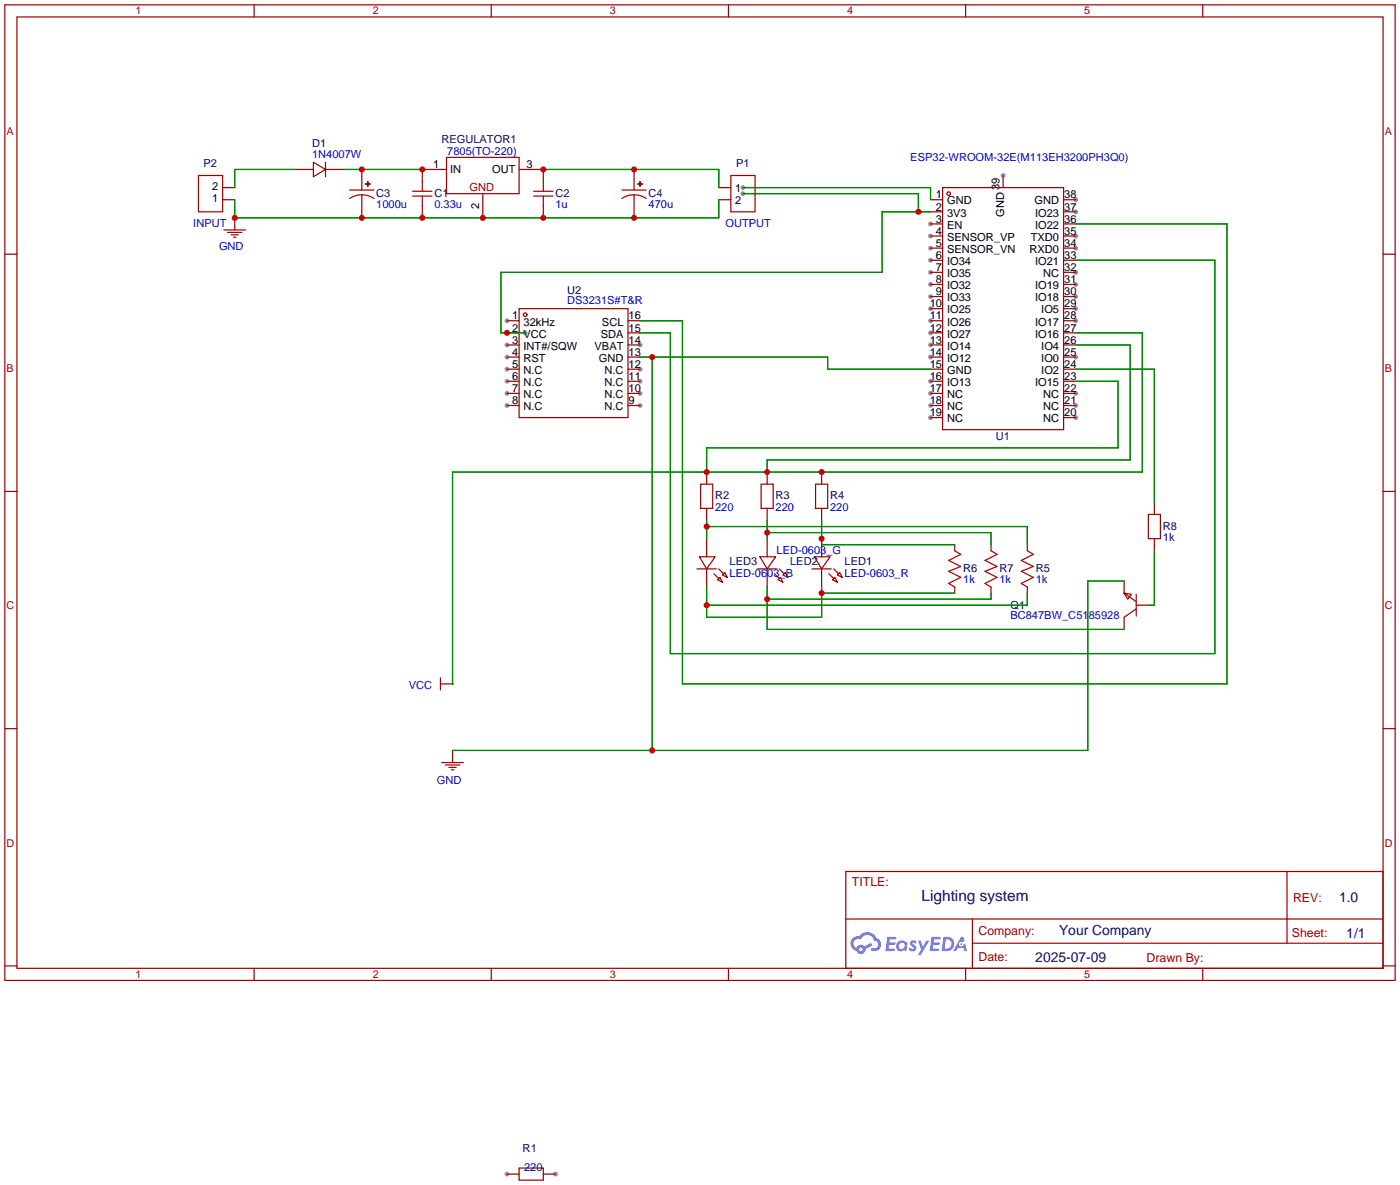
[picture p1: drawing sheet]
<svg xmlns="http://www.w3.org/2000/svg" width="294mm" height="249mm" viewBox="0 0 294 249" stroke-linecap="round" stroke-linejoin="round" font-family="sans-serif">
<g fill="#999">
<circle cx="210.6" cy="36.8" r=".51"/>
<circle cx="225.8" cy="41.9" r=".51"/>
<circle cx="225.8" cy="44.4" r=".51"/>
<circle cx="225.8" cy="49.5" r=".51"/>
<circle cx="225.8" cy="52.1" r=".51"/>
<circle cx="225.8" cy="57.1" r=".51"/>
<circle cx="225.8" cy="59.7" r=".51"/>
<circle cx="225.8" cy="62.2" r=".51"/>
<circle cx="225.8" cy="64.8" r=".51"/>
<circle cx="225.8" cy="67.3" r=".51"/>
<circle cx="225.8" cy="74.9" r=".51"/>
<circle cx="225.8" cy="82.6" r=".51"/>
<circle cx="225.8" cy="85.1" r=".51"/>
<circle cx="225.8" cy="87.6" r=".51"/>
<circle cx="195.3" cy="87.6" r=".51"/>
<circle cx="195.3" cy="85.1" r=".51"/>
<circle cx="195.3" cy="82.6" r=".51"/>
<circle cx="195.3" cy="80" r=".51"/>
<circle cx="195.3" cy="74.9" r=".51"/>
<circle cx="195.3" cy="72.4" r=".51"/>
<circle cx="195.3" cy="69.9" r=".51"/>
<circle cx="195.3" cy="67.3" r=".51"/>
<circle cx="195.3" cy="64.8" r=".51"/>
<circle cx="195.3" cy="62.2" r=".51"/>
<circle cx="195.3" cy="59.7" r=".51"/>
<circle cx="195.3" cy="57.2" r=".51"/>
<circle cx="195.3" cy="54.6" r=".51"/>
<circle cx="195.3" cy="52.1" r=".51"/>
<circle cx="195.3" cy="49.5" r=".51"/>
<circle cx="195.3" cy="47" r=".51"/>
<circle cx="106.4" cy="67.3" r=".51"/>
<circle cx="106.4" cy="72.4" r=".51"/>
<circle cx="106.4" cy="74.9" r=".51"/>
<circle cx="106.4" cy="77.5" r=".51"/>
<circle cx="106.4" cy="80" r=".51"/>
<circle cx="106.4" cy="82.6" r=".51"/>
<circle cx="106.4" cy="85.1" r=".51"/>
<circle cx="134.4" cy="85.1" r=".51"/>
<circle cx="134.4" cy="82.6" r=".51"/>
<circle cx="134.4" cy="80" r=".51"/>
<circle cx="134.4" cy="77.5" r=".51"/>
<circle cx="134.4" cy="72.4" r=".51"/>
<circle cx="116.6" cy="246.4" r=".51"/>
<circle cx="106.4" cy="246.4" r=".51"/>
<circle cx="110.2" cy="69.9" r=".51"/>
<circle cx="156" cy="40.6" r=".51"/>
<circle cx="156" cy="39.4" r=".51"/>
</g>
<g fill="none" stroke="#a10000" stroke-width=".25">
<path d="M1 1h291.9v204.7h-291.9zM3.6 3.6h286.7v199.6h-286.7zM53.3 1v2.6M103.1 1v2.6M152.9 1v2.6M202.7 1v2.6M252.5 1v2.6M1 53.3h2.6M290.3 53.3h2.6M1 103.1h2.6M290.3 103.1h2.6M1 152.9h2.6"/>
<path d="M290.3 152.9h2.6M177.5 182.9h112.8v20.3h-112.8zM177.6 192.8h112.6M204.1 197.9h86.1M204.1 192.8v10.2M270.2 182.9v15M1 202.7h2.6M53.3 203.2v2.5M103.1 203.2v2.5M152.9 203.2v2.5M202.7 203.2v2.5M252.5 203.2v2.5"/>
<path d="M290.3 202.7h2.6"/>
</g>
<g fill="#5487ff">
<path d="M191.2 197.5l.5-.2 .4 .1 .3 .3-.2 .4a.33 .33 0 0 0-.3-.3 .33 .33 0 0 0-.4 .1l.1 .1a.86 .86 0 0 1 .7 .7 .86 .86 0 0 1-.3 .8l-.7 .1-.6-.4 .4-.4 .5 .3 .2-.1v-.2a.88 .88 0 0 1-.6-1.3z"/>
<path d="M192.7 197.4h.6l.4 1.3 .8-1.3h.6l-1.8 3h-.6l.6-1.1z"/>
<path d="M186.3 196.6h1.6l.3 .1-.1 .4h-1.3l-.1 .6h1.1l.2 .3-.3 .3h-1.1l-.1 .8h1.2l.1 .2-.1 .2-1.8 .1z"/>
<path d="M195.6 196.6h1.6l.2 .1v.4h-1.3l-.1 .6h1.1l.2 .3-.3 .3h-1.1l-.1 .8h1.2l.1 .2-.1 .2-1.9 .1z"/>
<path d="M201.7 196.6h.5l.3 .9-.5 .2a.5 .5 0 0 0-.7 .2 .5 .5 0 0 0 .3 .7 .5 .5 0 0 0 .6-.4l.4-.2 .4 1.6h-.6l-.1-.7h-1.2l-.4 .7h-.6z"/>
<path d="M198 196.6l-.4 3h1a1.51 1.51 0 0 0 1.7-1.5 1.51 1.51 0 0 0-1.8-1.5zM198.6 197.1a1.02 1.02 0 0 1 1.1 1.2 1.02 1.02 0 0 1-1.4 .8z"/>
<path d="M188.5 197.6a1.11 1.11 0 0 0-.3 1.6 1.11 1.11 0 0 0 1.6 .2l.5 .2 .2-1.7-.4-.2a1.02 1.02 0 0 0-1.6-.1zM188.6 198.5a.67 .67 0 0 1 1.3 0 .67 .67 0 0 1-1.3 0z"/>
<path d="M179 196.9a1.58 1.58 0 0 0 .8 2.6 1.01 1.01 0 0 0 1.1 .7 1.01 1.01 0 0 0 .8-1.1l1.4-.7-.3-.5-1.3 .7a1.03 1.03 0 0 0-1.7 .3 1 1 0 0 1-.5-1.4 1 1 0 0 1 1.4-.3 1.49 1.49 0 0 1 1.5-1 1.49 1.49 0 0 1 1.4 1.2 .82 .82 0 0 1 .7 1.1 .82 .82 0 0 1-1.2 .5l-.3 .1v.3a1.4 1.4 0 0 0 2-.6 1.4 1.4 0 0 0-.8-1.9 2.19 2.19 0 0 0-3.7-.5l-.8 .1zM180.3 199.2a.4 .4 0 0 1 .8 0 .4 .4 0 0 1-.8 0z"/>
<circle cx="201.8" cy="198.1" r=".19"/>
</g>
<g fill="none" stroke="#a10000" stroke-width=".25">
<path d="M41.7 36.8h5v7.6h-5zM46.7 39.4h2.6M62 35.6h3.8M65.8 34l2.5 1.6-2.5 1.5zM68.3 35.6h3.8M68.3 34v3.1M73.4 39.9h5.1M75.9 35.6v4.3M76.7 38.6h1zM77.2 38.1v1zM93.7 33h15.3v7.6h-15.3zM93.7 35.6h-5.1v4.5"/>
<path d="M109 35.6h5v4.5M130.6 39.9h5M133.1 35.6v4.3M133.9 38.6h1zM134.3 38.1l.1 1zM150.9 39.4h2.5M153.4 36.8h5.1v7.6h-5.1zM197.9 39.4h25.4v50.8h-25.4zM210.6 36.8v2.6M46.7 41.9h2.6M47 48.3h4.6M47.8 48.8h3"/>
<path d="M48.5 49.3h1.5M49 49.8h.5M49.3 45.7h.1M49.3 45.7v2.6M75.9 40.9l-1.5 .2-1 .6M75.9 40.9l1.1 .1 1.5 .7M75.9 40.9v4.8M86.6 41.1h4.1M86.6 40.1h4.1M88.6 41.1v4.6M101.3 40.6v5.1M112 41.1h4.1"/>
<path d="M112 40.1h4.1M114 41.1v4.6M133.1 40.9l-1.6 .2-.9 .6M133.1 40.9l1.1 .1 1.4 .7M133.1 40.9v4.8M150.9 41.9h2.5M195.3 41.9h2.6M195.3 44.4h2.6M195.3 47h2.6M195.3 49.5h2.6M195.3 52.1h2.6M195.3 54.6h2.6"/>
<path d="M195.3 57.2h2.6M195.3 59.7h2.6M223.3 41.9h2.5M223.3 44.4h2.5M223.3 47h2.5M223.3 49.5h2.5M223.3 52.1h2.5M223.3 54.6h2.5M223.3 57.2h2.5M223.3 59.7h2.5M106.4 67.3h2.6M106.4 69.8h2.6"/>
<path d="M106.4 72.4h2.6M106.4 74.9h2.6M106.4 77.5h2.6M109 64.8h22.8v22.8h-22.8zM131.8 67.3h2.6M131.8 69.8h2.6M131.8 72.4h2.6M131.8 74.9h2.6M131.8 77.5h2.6M195.3 62.2h2.6M195.3 64.8h2.6M195.3 67.3h2.6"/>
<path d="M195.3 69.8h2.6M195.3 72.4h2.6M195.3 74.9h2.6M195.3 77.5h2.6M223.3 62.2h2.5M223.3 64.8h2.5M223.3 67.3h2.5M223.3 69.8h2.5M223.3 72.4h2.5M223.3 74.9h2.5M223.3 77.5h2.5M106.4 80h2.6"/>
<path d="M106.4 82.5h2.6M106.4 85.1h2.6M131.8 80h2.6M131.8 82.5h2.6M131.8 85.1h2.6M148.3 99.1v2.5M161 99.1v2.5M172.5 99.1v2.5M195.3 80h2.6M195.3 82.5h2.6M195.3 85.1h2.6M195.3 87.6h2.6"/>
<path d="M223.3 80h2.5M223.3 82.5h2.5M223.3 85.1h2.5M223.3 87.6h2.5M146.3 119.4h4.1M146.8 116.8h3.3l-1.8 2.6zM147.1 101.6h2.5v5.1h-2.5zM148.3 106.7v2.5M148.3 113v3.8M148.3 119.4v3.8M150.9 119.4l1 1M159 119.4h4.1"/>
<path d="M159.5 116.8h3.3l-1.8 2.6zM159.8 101.6h2.5v5.1h-2.5zM161 106.7v2.5M161 113v3.8M161 119.4v3.8M163.6 119.4l1 1M170.4 119.4h4.1M170.9 116.8h3.3l-1.7 2.6zM171.2 101.6h2.5v5.1h-2.5zM172.5 106.7v2.5M172.5 113v3.8M172.5 119.4v3.8"/>
<path d="M175 119.4l1 1M200.4 114.3v1.3l1.3 .7-2.6 1.3 2.6 1.3-2.6 1 2.6 1.3-2.6 1.2 1.3 .8v1.3M208 114.3v1.3l1.3 .7-2.5 1.3 2.5 1.3-2.5 1 2.5 1.3-2.5 1.2 1.2 .8v1.3M215.6 114.3v1.3l1.3 .7-2.5 1.3 2.5 1.3-2.5 1 2.5 1.3-2.5 1.2 1.2 .8v1.3M241 107.9h2.6v5.1h-2.6zM242.3 105.4v2.5M242.3 113v2.6M149.9 120.4l1 1M150.6 121.7l.5-.5 .5 1zM151.6 120.6l.5-.5 .6 1.1zM162.6 120.4l1 1M163.3 121.7l.5-.5 .5 1z"/>
<path d="M164.3 120.6l.5-.5 .6 1.1zM174 120.4l1 1M174.8 121.7l.5-.5 .5 1zM175.8 120.6l.5-.5 .5 1.1zM236 124.5l1.5 .2-.8 1zM236 124.5l2.5 1.7M236 121.9v2.6M238.5 124.7v4.6M238.5 127.8l-2.5 1.7v2.6M238.5 127h2.5M92.5 143.5h2.5M92.5 142.2v2.6"/>
<path d="M95 157.5h.1M95 143.5h.1M95 157.5v2.5M92.7 160h4.6M93.5 160.5h3M94.2 161h1.6M94.7 161.5h.5M106.4 246.4h2.6M109 245.1h5v2.6h-5zM114 246.4h2.6"/>
<circle cx="199.1" cy="40.6" r=".38"/>
<circle cx="110.2" cy="66" r=".38"/>
</g>
<g fill="none" stroke="#008700" stroke-width=".25">
<path d="M62 35.6h-12.7v3.8M72.1 35.6h16.5M114 35.6h36.9v3.8M156 39.4h39.3v2.5M49.3 41.9v3.8h101.6v-3.8M156 40.6h36.8v3.8M195.3 44.4h-10.1v12.8h-80v12.6h5M225.8 54.6h29.2v82.6h-114.3v-67.4h-6.3M225.8 47h31.8v96.5h-114.3v-76.2h-8.9M134.4 74.9h39.3v2.6h21.6M136.9 74.9v82.6M225.8 72.4h11.4v24.1h-76.2v2.6"/>
<path d="M225.8 69.8h14v29.3h-144.8v44.4M225.8 77.5h16.5v27.9M225.8 80h8.9v14h-86.4v5.1M148.3 109.2v3.8M148.3 110.5h67.3v3.8M161 109.2v3.8M161 111.8h47v2.5M172.5 109.2v5.1h27.9M242.3 115.6v11.4h-1.3M148.3 123.2v6.3h24.2v-6.3M161 123.2v8.9h75M172.5 124.5h27.9"/>
<path d="M208 124.5v1.2h-47M215.6 124.5v2.5h-67.3M236 121.9h-7.7v35.6h-133.3"/>
</g>
<g fill="#c00">
<circle cx="75.9" cy="35.6" r=".63"/>
<circle cx="88.6" cy="35.6" r=".63"/>
<circle cx="114" cy="35.6" r=".63"/>
<circle cx="133.1" cy="35.6" r=".63"/>
<circle cx="133.1" cy="45.7" r=".63"/>
<circle cx="114" cy="45.7" r=".63"/>
<circle cx="101.3" cy="45.7" r=".63"/>
<circle cx="88.6" cy="45.7" r=".63"/>
<circle cx="75.9" cy="45.7" r=".63"/>
<circle cx="49.3" cy="45.7" r=".63"/>
<circle cx="172.5" cy="124.5" r=".63"/>
<circle cx="148.3" cy="127" r=".63"/>
<circle cx="148.3" cy="110.5" r=".63"/>
<circle cx="161" cy="111.8" r=".63"/>
<circle cx="172.5" cy="113" r=".63"/>
<circle cx="172.5" cy="99.1" r=".63"/>
<circle cx="161" cy="99.1" r=".63"/>
<circle cx="148.3" cy="99.1" r=".63"/>
<circle cx="106.4" cy="69.8" r=".63"/>
<circle cx="192.8" cy="44.4" r=".63"/>
<circle cx="136.9" cy="157.5" r=".63"/>
<circle cx="136.9" cy="74.9" r=".63"/>
<circle cx="161" cy="125.7" r=".63"/>
</g>
<text font-size="3.2" fill="#000080" x="193.5" y="189.2">Lighting system</text>
<g font-size="2.9" fill="#000080">
<text x="281.1" y="189.4">1.0</text>
<text x="222.3" y="196.2">Your Company</text>
<text x="282.6" y="196.8">1/1</text>
<text x="217.3" y="201.9">2025-07-09</text>
</g>
<g font-size="2.6" fill="#a00000">
<text x="178.8" y="186">TITLE:</text>
<text x="271.4" y="189.4">REV:</text>
<text x="205.4" y="196.2">Company:</text>
<text x="271.2" y="196.7">Sheet:</text>
<text x="205.4" y="201.8">Date:</text>
<text x="240.7" y="201.8">Drawn By:</text>
</g>
<g font-size="2.3" fill="#a00000">
<text x="28.4" y="3">1</text>
<text x="78.2" y="3">2</text>
<text x="128" y="3">3</text>
<text x="177.8" y="3">4</text>
<text x="227.6" y="3">5</text>
<text x="1.4" y="28.3">A</text>
<text x="290.7" y="28.3">A</text>
<text x="98.6" y="40">GND</text>
<text x="1.4" y="78.1">B</text>
<text x="290.7" y="78.1">B</text>
<text x="1.4" y="127.9">C</text>
<text x="290.7" y="127.9">C</text>
<text x="1.4" y="177.7">D</text>
<text x="290.7" y="177.7">D</text>
<text x="28.4" y="205.2">1</text>
<text x="78.2" y="205.2">2</text>
<text x="128" y="205.2">3</text>
<text x="177.8" y="205.2">4</text>
<text x="227.6" y="205.2">5</text>
</g>
<g font-size="2.3" fill="#000080">
<text x="92.7" y="30">REGULATOR1</text>
<text x="42.7" y="35">P2</text>
<text x="65.5" y="30.9">D1</text>
<text x="154.5" y="35">P1</text>
<text x="79" y="41.4">C3</text>
<text x="91.2" y="41.4">C1</text>
<text x="116.6" y="41.4">C2</text>
<text x="136.1" y="41.4">C4</text>
<text x="119.1" y="61.6">U2</text>
<text x="209" y="92.3">U1</text>
<text x="150.1" y="104.8">R2</text>
<text x="162.8" y="104.8">R3</text>
<text x="174.2" y="104.8">R4</text>
<text x="244.1" y="111.2">R8</text>
<text x="153.2" y="118.6">LED3</text>
<text x="165.9" y="118.6">LED2</text>
<text x="177.3" y="118.6">LED1</text>
<text x="202.2" y="120.1">R6</text>
<text x="209.8" y="120.1">R7</text>
<text x="217.4" y="120.1">R5</text>
<text x="212.1" y="127.7">Q1</text>
<text x="109.7" y="241.8">R1</text>
</g>
<g font-size="2.3" fill="#00f">
<text x="65.5" y="33.1">1N4007W</text>
<text x="93.9" y="32.5">7805(TO-220)</text>
<text x="191.1" y="33.8">ESP32-WROOM-32E(M113EH3200PH3Q0)</text>
<text x="40.6" y="47.7">INPUT</text>
<text x="79" y="43.6">1000u</text>
<text x="91.2" y="43.6">0.33u</text>
<text x="116.6" y="43.6">1u</text>
<text x="136.1" y="43.6">470u</text>
<text x="152.3" y="47.7">OUTPUT</text>
<text x="46" y="52.4">GND</text>
<text x="119.1" y="63.8">DS3231S#T&amp;R</text>
<text x="150.1" y="107.2">220</text>
<text x="162.8" y="107.2">220</text>
<text x="174.2" y="107.2">220</text>
<text x="244.1" y="113.5">1k</text>
<text x="163" y="116.2">LED-0603_G</text>
<text x="153.2" y="121">LED-0603_B</text>
<text x="177.3" y="121">LED-0603_R</text>
<text x="202.2" y="122.4">1k</text>
<text x="209.8" y="122.4">1k</text>
<text x="217.4" y="122.4">1k</text>
<text x="212.1" y="130">BC847BW_C5185928</text>
<text x="85.8" y="144.6">VCC</text>
<text x="91.7" y="164.5">GND</text>
<text x="110" y="245.7">220</text>
</g>
<g font-size="2.3">
<text x="90.9" y="35.3">1</text>
<text x="110.5" y="35.3">3</text>
<text x="44.5" y="39.9">2</text>
<text x="94.5" y="36.3">IN</text>
<text x="103.3" y="36.3">OUT</text>
<text x="154.4" y="40.4">1</text>
<text x="196.4" y="41.6">1</text>
<text x="209.8" y="39.9" transform="rotate(-90 209.8 39.9)">39</text>
<text x="223.4" y="41.6">38</text>
<text x="44.5" y="42.4">1</text>
<text x="100.6" y="43.9" transform="rotate(-90 100.6 43.9)">2</text>
<text x="154.4" y="42.9">2</text>
<text x="196.4" y="46.7">3</text>
<text x="196.4" y="44.2">2</text>
<text x="198.8" y="48">EN</text>
<text x="198.8" y="45.4">3V3</text>
<text x="198.8" y="42.9">GND</text>
<text x="210.8" y="45.5" transform="rotate(-90 210.8 45.5)">GND</text>
<text x="217.2" y="42.9">GND</text>
<text x="217.3" y="45.4">IO23</text>
<text x="217.3" y="48">IO22</text>
<text x="223.4" y="44.2">37</text>
<text x="223.4" y="46.7">36</text>
<text x="196.4" y="51.8">5</text>
<text x="196.4" y="49.3">4</text>
<text x="198.8" y="53.1">SENSOR_VN</text>
<text x="198.8" y="50.5">SENSOR_VP</text>
<text x="216.1" y="53.1">RXD0</text>
<text x="216.4" y="50.5">TXD0</text>
<text x="223.4" y="49.3">35</text>
<text x="223.4" y="51.8">34</text>
<text x="196.4" y="59.4">8</text>
<text x="196.4" y="56.9">7</text>
<text x="196.4" y="54.3">6</text>
<text x="198.8" y="58.1">IO35</text>
<text x="198.8" y="55.6">IO34</text>
<text x="217.3" y="55.6">IO21</text>
<text x="219" y="58.1">NC</text>
<text x="223.4" y="54.3">33</text>
<text x="223.4" y="56.9">32</text>
<text x="223.4" y="59.4">31</text>
<text x="195.1" y="64.5">10</text>
<text x="196.4" y="62">9</text>
<text x="198.8" y="65.8">IO25</text>
<text x="198.8" y="63.2">IO33</text>
<text x="198.8" y="60.7">IO32</text>
<text x="217.3" y="60.7">IO19</text>
<text x="217.3" y="63.2">IO18</text>
<text x="218.6" y="65.8">IO5</text>
<text x="223.4" y="62">30</text>
<text x="223.4" y="64.5">29</text>
<text x="107.5" y="67">1</text>
<text x="107.5" y="69.6">2</text>
<text x="109.9" y="68.3">32kHz</text>
<text x="109.9" y="70.8">VCC</text>
<text x="126.1" y="70.8">SDA</text>
<text x="126.4" y="68.3">SCL</text>
<text x="132" y="69.6">15</text>
<text x="132" y="67">16</text>
<text x="195.1" y="69.6">12</text>
<text x="195.1" y="67">11</text>
<text x="198.8" y="70.8">IO27</text>
<text x="198.8" y="68.3">IO26</text>
<text x="217.3" y="68.3">IO17</text>
<text x="217.3" y="70.8">IO16</text>
<text x="223.4" y="67">28</text>
<text x="223.4" y="69.6">27</text>
<text x="107.5" y="72.1">3</text>
<text x="107.5" y="74.7">4</text>
<text x="107.5" y="77.2">5</text>
<text x="109.9" y="73.4">INT#/SQW</text>
<text x="109.9" y="75.9">RST</text>
<text x="124.8" y="73.4">VBAT</text>
<text x="125.7" y="75.9">GND</text>
<text x="132" y="77.2">12</text>
<text x="132" y="74.7">13</text>
<text x="132" y="72.1">14</text>
<text x="195.1" y="77.2">15</text>
<text x="195.1" y="74.7">14</text>
<text x="195.1" y="72.1">13</text>
<text x="198.8" y="75.9">IO12</text>
<text x="198.8" y="73.4">IO14</text>
<text x="218.6" y="73.4">IO4</text>
<text x="218.6" y="75.9">IO0</text>
<text x="223.4" y="72.1">26</text>
<text x="223.4" y="74.7">25</text>
<text x="223.4" y="77.2">24</text>
<text x="107.5" y="79.7">6</text>
<text x="107.5" y="82.3">7</text>
<text x="109.9" y="78.5">N.C</text>
<text x="109.9" y="81">N.C</text>
<text x="109.9" y="83.5">N.C</text>
<text x="126.9" y="83.5">N.C</text>
<text x="126.9" y="81">N.C</text>
<text x="126.9" y="78.5">N.C</text>
<text x="132" y="82.3">10</text>
<text x="132" y="79.7">11</text>
<text x="195.1" y="82.3">17</text>
<text x="195.1" y="79.7">16</text>
<text x="198.8" y="83.5">NC</text>
<text x="198.8" y="81">IO13</text>
<text x="198.8" y="78.5">GND</text>
<text x="217.3" y="81">IO15</text>
<text x="218.6" y="78.5">IO2</text>
<text x="219" y="83.5">NC</text>
<text x="223.4" y="79.7">23</text>
<text x="223.4" y="82.3">22</text>
<text x="107.5" y="84.8">8</text>
<text x="109.9" y="86.1">N.C</text>
<text x="126.9" y="86.1">N.C</text>
<text x="132" y="84.8">9</text>
<text x="195.1" y="87.4">19</text>
<text x="195.1" y="84.8">18</text>
<text x="198.8" y="88.6">NC</text>
<text x="198.8" y="86.1">NC</text>
<text x="219" y="86.1">NC</text>
<text x="219" y="88.6">NC</text>
<text x="223.4" y="84.8">21</text>
<text x="223.4" y="87.4">20</text>
</g>
</svg>
